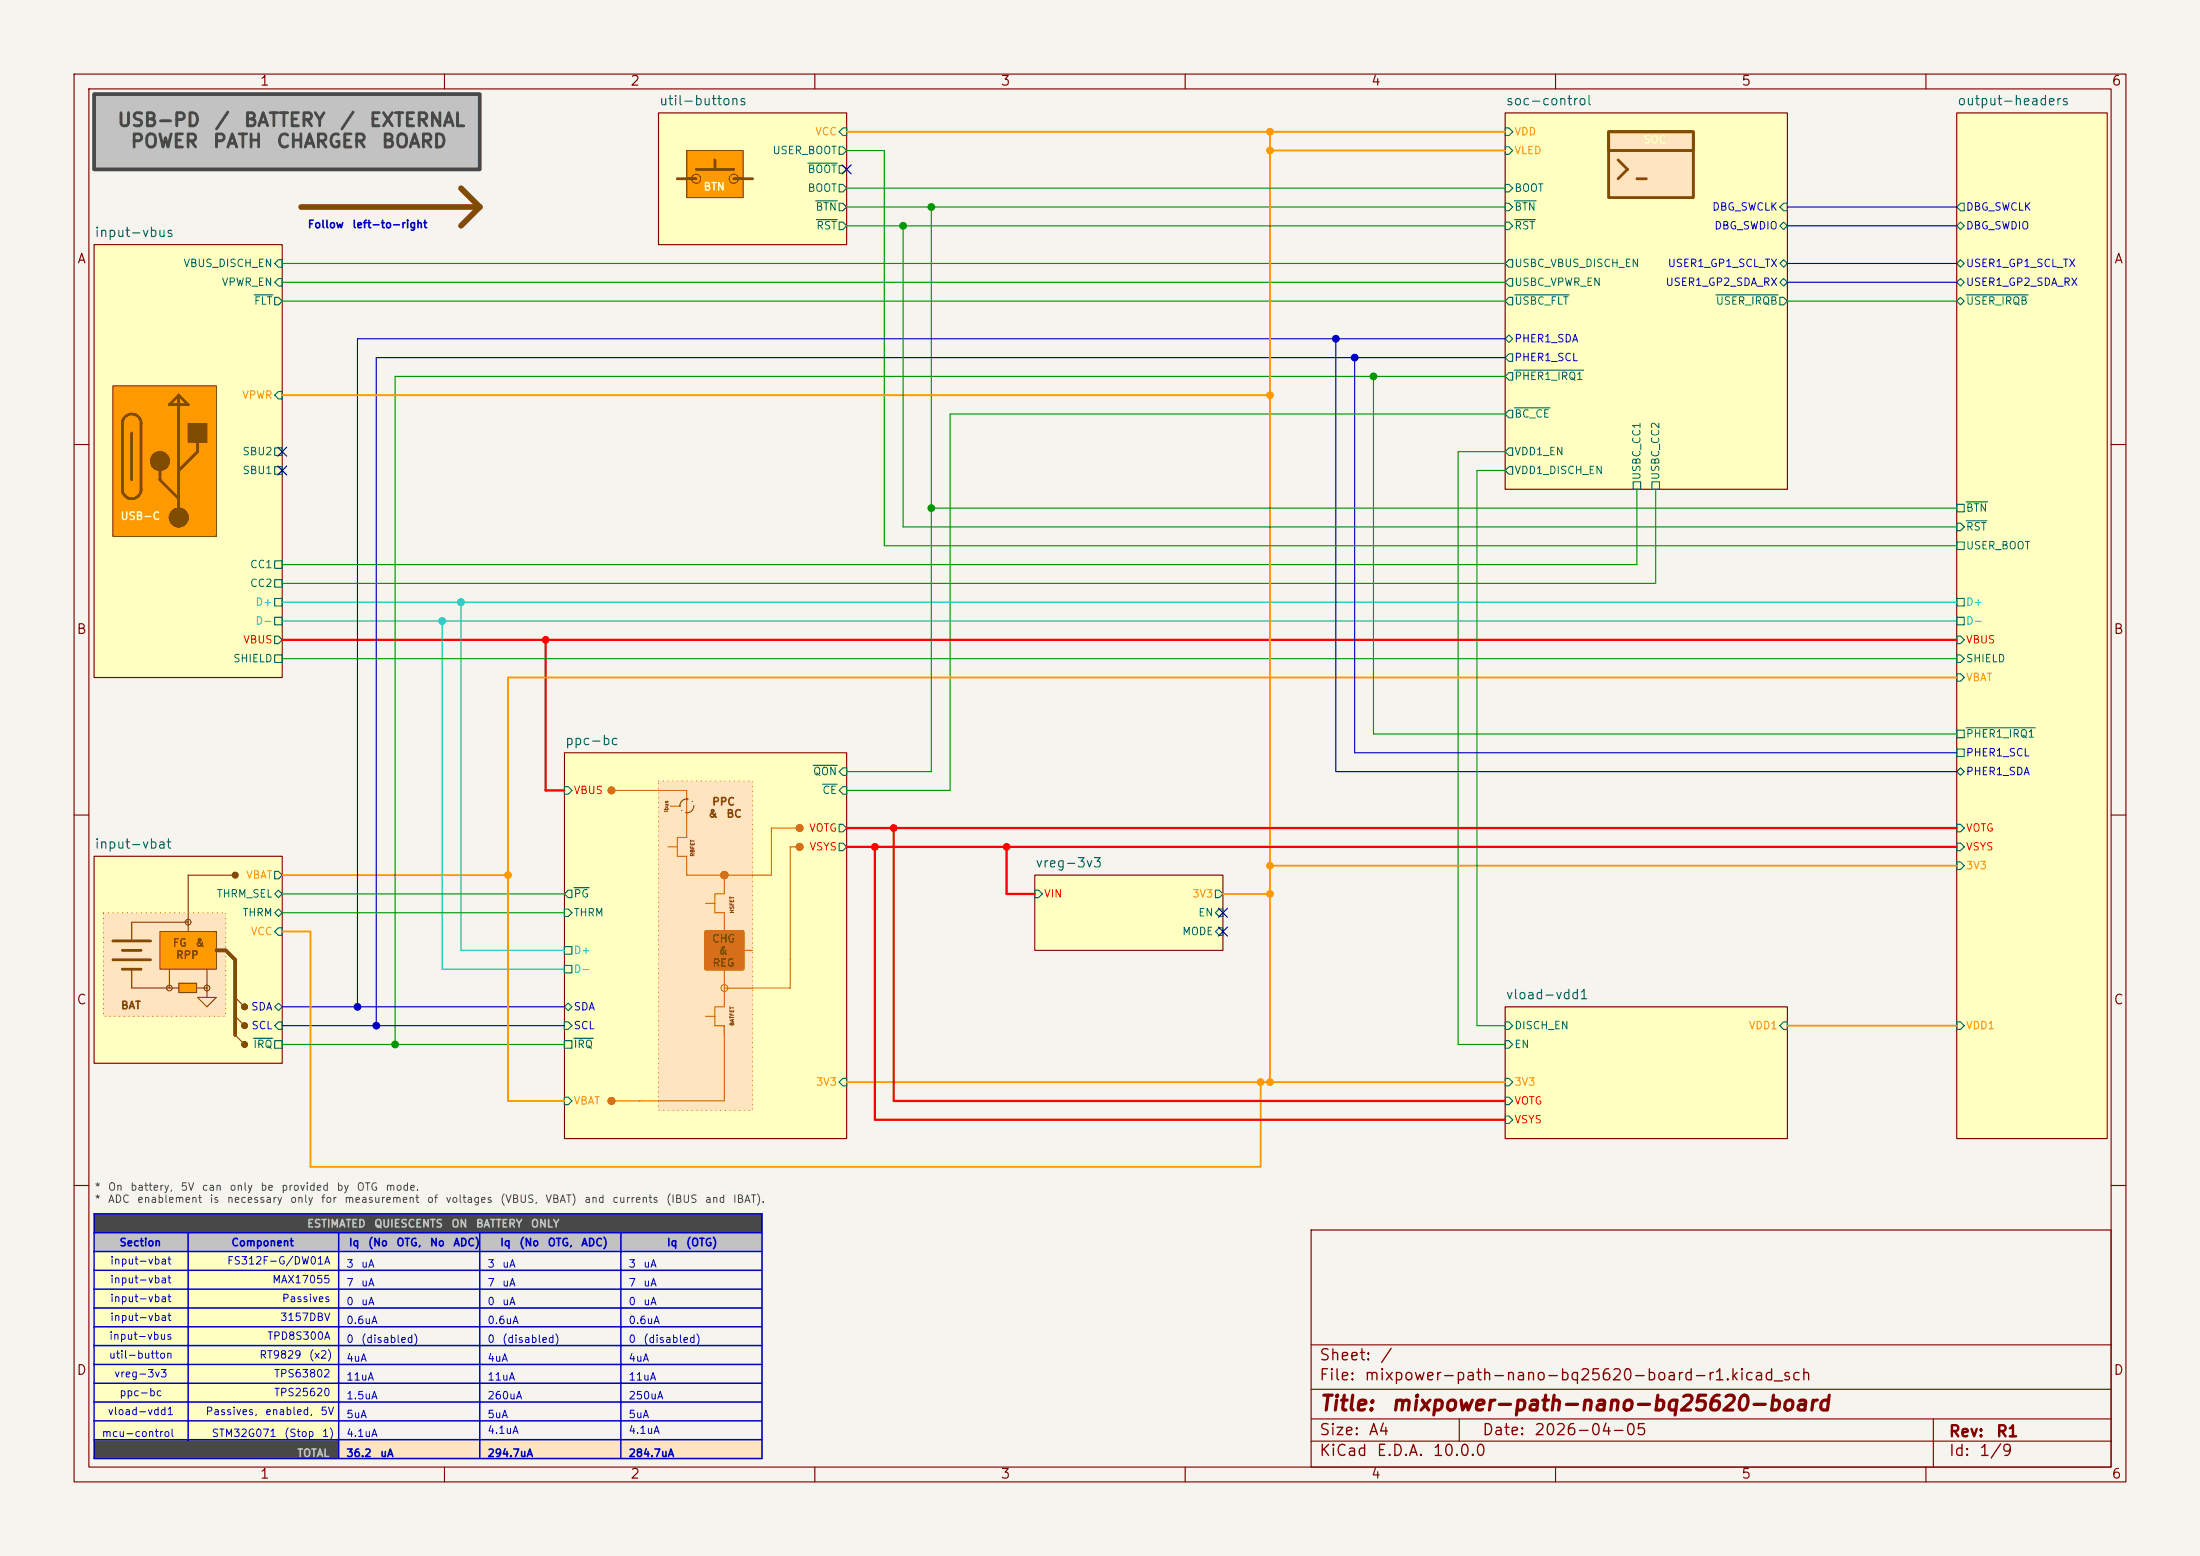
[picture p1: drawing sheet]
<svg xmlns="http://www.w3.org/2000/svg" width="297mm" height="210mm" viewBox="0 0 297 210" stroke-linecap="round" stroke-linejoin="round" font-family="sans-serif">
<path d="M0 0h297v210h-297z" fill="#f5f4ef" stroke="#f5f4ef" stroke-width=".14"/>
<g fill="none" stroke="#840000" stroke-width=".15">
<path d="M10 10h277v190h-277zM12 12h273v186h-273zM60 10v2M110 10v2M160 10v2M210 10v2M260 10v2M10 60h2M285 60h2M10 110h2M285 110h2M10 160h2"/>
<path d="M177 166h108v32h-108zM285 160h2M60 198v2M110 198v2M160 198v2M177 194.5h108M177 191.5h108M177 187.5h108M177 181.5h108M197 191.5v3M210 198v2M260 198v2"/>
<path d="M261 191.5v6.5"/>
</g>
<g fill="#ffffc2" stroke="#ffffc2" stroke-width=".14">
<path d="M12.7 33h25.4v58.4h-25.4z"/>
<path d="M76.2 101.6h38.1v52.1h-38.1z"/>
<path d="M139.7 118.1h25.4v10.2h-25.4z"/>
<path d="M203.2 135.9h38.1v17.8h-38.1z"/>
<path d="M203.2 15.2h38.1v50.8h-38.1z"/>
<path d="M264.2 15.2h20.3v138.5h-20.3z"/>
<path d="M88.9 15.2h25.4v17.8h-25.4z"/>
<path d="M12.7 115.6h25.4v27.9h-25.4z"/>
</g>
<path d="M12.7 163.8h90.2v2.6h-90.2z" fill="#484848"/>
<g fill="#c2c2c2">
<path d="M12.7 166.4h12.7v2.5h-12.7z"/>
<path d="M25.4 166.4h20.3v2.5h-20.3z"/>
<path d="M45.7 166.4h19.1v2.5h-19.1z"/>
<path d="M64.8 166.4h19v2.5h-19z"/>
<path d="M83.8 166.4h19.1v2.5h-19.1z"/>
</g>
<g fill="#ffffc2">
<path d="M12.7 168.9h12.7v2.6h-12.7z"/>
<path d="M25.4 168.9h20.3v2.6h-20.3z"/>
<path d="M12.7 171.5h12.7v2.5h-12.7z"/>
<path d="M25.4 171.5h20.3v2.5h-20.3z"/>
<path d="M12.7 174h12.7v2.5h-12.7z"/>
<path d="M25.4 174h20.3v2.5h-20.3z"/>
<path d="M12.7 176.5h12.7v2.6h-12.7z"/>
<path d="M25.4 176.5h20.3v2.6h-20.3z"/>
<path d="M12.7 179.1h12.7v2.5h-12.7z"/>
<path d="M25.4 179.1h20.3v2.5h-20.3z"/>
<path d="M12.7 181.6h12.7v2.6h-12.7z"/>
<path d="M25.4 181.6h20.3v2.6h-20.3z"/>
<path d="M12.7 184.2h12.7v2.5h-12.7z"/>
<path d="M25.4 184.2h20.3v2.5h-20.3z"/>
<path d="M12.7 186.7h12.7v2.5h-12.7z"/>
<path d="M25.4 186.7h20.3v2.5h-20.3z"/>
<path d="M12.7 189.2h12.7v2.6h-12.7z"/>
<path d="M25.4 189.2h20.3v2.6h-20.3z"/>
<path d="M12.7 191.8h12.7v2.5h-12.7z"/>
<path d="M25.4 191.8h20.3v2.5h-20.3z"/>
</g>
<path d="M12.7 194.3h33v2.6h-33z" fill="#484848"/>
<g fill="#ffe5bf">
<path d="M45.7 194.3h19.1v2.6h-19.1z"/>
<path d="M64.8 194.3h19v2.6h-19z"/>
<path d="M83.8 194.3h19.1v2.6h-19.1z"/>
</g>
<g fill="#804d00" stroke="#804d00" stroke-width=".14">
<circle cx="25.4" cy="124.5" r=".38"/>
<circle cx="27.9" cy="133.4" r=".38"/>
<circle cx="22.9" cy="133.4" r=".38"/>
</g>
<path d="M217.2 17.8h11.4v2.5h-11.4z" fill="#f90"/>
<path d="M217.2 17.8h11.4v8.9h-11.4z" fill="#ffe5bf"/>
<g fill="#c60" stroke="#c60" stroke-width=".14">
<circle cx="97.8" cy="133.4" r=".46"/>
<circle cx="82.6" cy="148.6" r=".46"/>
</g>
<circle cx="99.1" cy="24.1" r=".62" fill="#804d00" stroke="#804d00" stroke-width=".14"/>
<path d="M88.9 105.4h12.7v44.5h-12.7z" fill="#ffe5bf"/>
<path d="M95.2 125.7h5.1v5.1h-5.1z" fill="#dd8500"/>
<circle cx="33" cy="141" r=".38" fill="#804d00" stroke="#804d00" stroke-width=".14"/>
<path d="M14 123.2h16.5v14h-16.5z" fill="#ffe5bf"/>
<g fill="#804d00" stroke="#804d00" stroke-width=".14">
<circle cx="33" cy="138.4" r=".38"/>
<circle cx="33" cy="135.9" r=".38"/>
</g>
<g fill="#f90">
<path d="M21.6 125.7h7.6v5.1h-7.6z"/>
<path d="M24.1 132.7h2.4v1.3h-2.4z"/>
<path d="M15.2 52.1h14v20.3h-14z"/>
</g>
<g fill="#804d00" stroke="#804d00" stroke-width=".14">
<circle cx="21.6" cy="62.2" r="1.27"/>
<circle cx="24.1" cy="69.8" r="1.27"/>
</g>
<circle cx="82.6" cy="106.7" r=".46" fill="#c60" stroke="#c60" stroke-width=".14"/>
<path d="M25.4 57.2h2.5v2.5h-2.5z" fill="#804d00"/>
<path d="M12.7 12.7h52.1v10.2h-52.1z" fill="#c2c2c2"/>
<g fill="#c60" stroke="#c60" stroke-width=".14">
<circle cx="108" cy="114.3" r=".46"/>
<circle cx="108" cy="111.8" r=".46"/>
<circle cx="97.8" cy="118.1" r=".46"/>
<circle cx="97.8" cy="118.1" r=".49"/>
</g>
<g fill="#804d00" stroke="#804d00" stroke-width=".14">
<circle cx="94" cy="24.1" r=".62"/>
<circle cx="31.8" cy="118.1" r=".38"/>
</g>
<path d="M92.7 20.3h7.6v6.4h-7.6z" fill="#f90"/>
<path d="M88.9 15.2h25.4v17.8h-25.4zM203.2 15.2h38.1v50.8h-38.1zM264.2 15.2h20.3v138.5h-20.3zM12.7 33h25.4v58.4h-25.4zM12.7 115.6h25.4v27.9h-25.4zM76.2 101.6h38.1v52.1h-38.1zM139.7 118.1h25.4v10.2h-25.4zM203.2 135.9h38.1v17.8h-38.1z" fill="none" stroke="#840000" stroke-width=".15"/>
<g fill="none" stroke="#006464" stroke-width=".15">
<path d="M113.3 19.8h.5l.5 .5-.5 .5h-.5zM113.8 17.3h.5v1h-.5l-.5-.5zM203.2 19.8h.5l.5 .5-.5 .5h-.5zM203.2 17.3h.5l.5 .5-.5 .5h-.5zM34.3 39.8h2.5M37.6 35.1h.5v1h-.5l-.5-.5zM37.6 37.6h.5v1h-.5l-.5-.5zM109.1 22h3.9M110.1 27.1h2.9M110.2 29.6h2.8M113.3 24.9h.5l.5 .5-.5 .5h-.5zM113.3 22.4h.5l.5 .5-.5 .5h-.5z"/>
<path d="M113.3 27.4h.5l.5 .5-.5 .5h-.5zM113.3 30h.5l.5 .5-.5 .5h-.5zM203.2 24.9h.5l.5 .5-.5 .5h-.5zM203.2 27.4h.5l.5 .5-.5 .5h-.5zM203.2 30h.5l.5 .5-.5 .5h-.5zM203.7 35.1h.5v1h-.5l-.5-.5zM203.7 37.6h.5v1h-.5l-.5-.5zM204.5 39.8h7.3M204.5 27.1h2.9M204.5 29.6h2.8M231.7 39.8h8.3M240.3 30.5l.5-.5 .5 .5-.5 .5z"/>
<path d="M240.8 27.4h.5v1h-.5l-.5-.5zM240.8 35.1l.5 .5-.5 .5-.5-.5zM240.8 37.6l.5 .5-.5 .5-.5-.5zM264.7 27.4h.5v1h-.5l-.5-.5zM264.7 30l.5 .5-.5 .5-.5-.5zM264.7 35.1l.5 .5-.5 .5-.5-.5zM264.7 37.6l.5 .5-.5 .5-.5-.5zM265.4 39.8h8.4M37.1 40.1h.5l.5 .5-.5 .5h-.5zM37.6 52.8h.5v1h-.5l-.5-.5zM203.2 48.3l.5-.5h.5v1h-.5zM203.2 45.7l.5-.5 .5 .5-.5 .5z"/>
<path d="M203.7 55.4h.5v1h-.5l-.5-.5zM203.7 40.1h.5v1h-.5l-.5-.5zM203.7 50.3h.5v1h-.5l-.5-.5zM204.5 55h4.8M204.5 50h9.3M240.3 40.1h.5l.5 .5-.5 .5h-.5zM264.7 40.1l.5 .5-.5 .5-.5-.5zM37.1 75.7h1v1h-1zM37.1 78.2h1v1h-1zM37.1 63h1v1h-1zM37.1 60.5h1v1h-1zM203.7 63h.5v1h-.5l-.5-.5z"/>
<path d="M203.7 60.5h.5v1h-.5l-.5-.5zM220.5 65h1v1h-1zM223 65h1v1h-1zM264.2 73.2h1v1h-1zM264.2 68.1h1v1h-1zM264.2 70.6h.5l.5 .5-.5 .5h-.5zM265.4 67.7h2.9M265.4 70.3h2.8M37.1 80.8h1v1h-1zM37.1 83.3h1v1h-1zM37.1 88.4h1v1h-1zM37.1 85.9h.5l.5 .5-.5 .5h-.5z"/>
<path d="M264.2 80.8h1v1h-1zM264.2 83.3h1v1h-1zM264.2 88.4h.5l.5 .5-.5 .5h-.5zM264.2 90.9h.5l.5 .5-.5 .5h-.5zM264.2 85.9h.5l.5 .5-.5 .5h-.5zM264.2 98.6h1v1h-1zM265.4 98.2h9.4M37.1 117.6h.5l.5 .5-.5 .5h-.5zM76.2 106.2h.5l.5 .5-.5 .5h-.5zM77.5 119.8h2.1M109.8 103.3h3.2M111 105.8h2"/>
<path d="M113.3 111.3h.5l.5 .5-.5 .5h-.5zM113.3 113.8h.5l.5 .5-.5 .5h-.5zM113.8 106.2h.5v1h-.5l-.5-.5zM113.8 103.6h.5v1h-.5l-.5-.5zM264.2 116.3h.5l.5 .5-.5 .5h-.5zM264.2 101.1h1v1h-1zM264.2 111.3h.5l.5 .5-.5 .5h-.5zM264.2 113.8h.5l.5 .5-.5 .5h-.5zM264.7 103.6l.5 .5-.5 .5-.5-.5zM37.1 135.9l.5-.5 .5 .5-.5 .5zM37.1 123.2l.5-.5 .5 .5-.5 .5zM37.1 120.7l.5-.6 .5 .6-.5 .5z"/>
<path d="M37.1 125.7l.5-.5h.5v1h-.5zM37.6 137.9h.5v1h-.5l-.5-.5zM76.2 127.8h1v1h-1zM76.2 130.3h1v1h-1zM76.2 137.9h.5l.5 .5-.5 .5h-.5zM76.2 135.9l.5-.5 .5 .5-.5 .5zM76.2 122.7h.5l.5 .5-.5 .5h-.5zM76.7 120.1h.5v1.1h-.5l-.5-.5zM139.7 120.1h.5l.5 .6-.5 .5h-.5zM164.1 120.1h.5l.5 .6-.5 .5h-.5zM164.1 123.2l.5-.5h.5v1h-.5zM164.6 125.2h.5v1h-.5l-.5-.5z"/>
<path d="M203.2 137.9h.5l.5 .5-.5 .5h-.5zM240.8 137.9h.5v1h-.5l-.5-.5zM264.2 137.9h.5l.5 .5-.5 .5h-.5zM34.2 140.1h2.6M37.1 140.5h1v1h-1zM76.2 148.1h.5l.5 .5-.5 .5h-.5zM76.2 140.5h1v1h-1zM77.5 140.1h2.6M113.8 145.5h.5v1.1h-.5l-.5-.5zM203.2 145.5h.5l.5 .6-.5 .5h-.5zM203.2 140.5h.5l.5 .5-.5 .5h-.5zM203.2 148.1h.5l.5 .5-.5 .5h-.5z"/>
<path d="M203.2 150.6h.5l.5 .5-.5 .5h-.5z"/>
</g>
<g fill="none" stroke="#0000c2" stroke-width=".2">
<path d="M12.7 166.4h90.2M12.7 168.9h90.2M12.7 171.5h90.2M12.7 174h90.2M12.7 176.5h90.2M12.7 179.1h90.2M12.7 163.8h90.2v33.1h-90.2zM25.4 166.4v27.9M45.7 166.4v30.5M64.8 166.4v30.5M83.8 166.4v30.5M12.7 181.6h90.2"/>
<path d="M12.7 184.2h90.2M12.7 186.7h90.2M12.7 189.2h90.2M12.7 191.8h90.2M12.7 194.3h90.2"/>
</g>
<g fill="none" stroke="#804d00" stroke-width=".15">
<path d="M91.4 24.1h2.6M92.7 20.3h7.6v6.4h-7.6zM99.1 24.1h2.5M15.2 52.1h14v20.3h-14zM25.4 57.2h2.5v2.5h-2.5zM31.7 118.1h-6.3v7.6M17.8 130.8v2.6h6.3M21.6 125.7h7.6v5.1h-7.6zM22.9 130.8v2.6M24.1 132.7h2.4v1.3h-2.4zM25.4 124.5h-7.6v2.5M26.7 134.6h2.5l-1.3 1.3z"/>
<path d="M26.7 133.4h1.2M27.9 130.8v3.8M31.7 139.7l1.3 1.3M31.7 134.6l1.3 1.3M31.7 137.2l1.3 1.2"/>
<circle cx="94" cy="24.1" r=".62"/>
<circle cx="99.1" cy="24.1" r=".62"/>
<circle cx="21.6" cy="62.2" r="1.27"/>
<circle cx="24.1" cy="69.8" r="1.27"/>
<circle cx="31.8" cy="118.1" r=".38"/>
<circle cx="22.9" cy="133.4" r=".38"/>
<circle cx="25.4" cy="124.5" r=".38"/>
<circle cx="27.9" cy="133.4" r=".38"/>
<circle cx="33" cy="135.9" r=".38"/>
<circle cx="33" cy="138.4" r=".38"/>
<circle cx="33" cy="141" r=".38"/>
</g>
<g fill="none" stroke="#c60" stroke-width=".15">
<path d="M82.5 106.7h10.2v6.3h-1.3v2.6h1.3v2.5h11.4v-6.3h3.8M90.2 114.3h1.2M90.5 108.8h1.3M97.8 118.1v2.6h-1.3v2.5h1.3v2.5M107.9 114.3h-1.2v19.1h-8.9M95.2 137.2h1.3M95.2 121.9h1.3M97.8 130.8v5.1h-1.3v2.5h1.3v10.2h-15.3M100.3 128.3h1.3"/>
<circle cx="82.6" cy="106.7" r=".46"/>
<circle cx="97.8" cy="118.1" r=".49"/>
<circle cx="97.8" cy="118.1" r=".46"/>
<circle cx="108" cy="111.8" r=".46"/>
<circle cx="108" cy="114.3" r=".46"/>
<circle cx="97.8" cy="133.4" r=".46"/>
<circle cx="82.6" cy="148.6" r=".46"/>
</g>
<g fill="none" stroke="#804d00" stroke-width=".38">
<path d="M217.2 17.8h11.4v2.5h-11.4zM217.2 17.8h11.4v8.9h-11.4zM91.4 24.1h2.6M94 22.9h5.1M96.5 21.6v1.3M99.1 24.1h2.5M218.4 21.6l1.3 1.3-1.3 1.2M221 24.1h1.2M16.9 56.3a1.27 1.27 0 0 1 1.4-.3 1.27 1.27 0 0 1 .7 1.2v8.8a1.27 1.27 0 0 1-1.2 1.3 1.27 1.27 0 0 1-1.3-1.3v-8.8l.1-.6zM17.8 58.4v6.4M24.1 53.3v16.6M24.1 53.3l1.3 1.3h-2.5z"/>
<path d="M26.7 59.7v1.3l-2.6 2.5M21.6 62.2v2.6l2.5 2.5M15.2 129.5h5.1M15.2 127h5.1M16.5 130.8h2.5M16.5 128.3h2.5"/>
</g>
<path d="M29.2 128.3h1.3l1.2 1.2v10.2" fill="none" stroke="#804d00" stroke-width=".5"/>
<path d="M40.6 27.9h24.2M62.2 25.4l2.6 2.5M64.8 27.9l-2.6 2.6" fill="none" stroke="#804d00" stroke-width=".76"/>
<path d="M38.1 83.8h226.1M38.1 81.3h226.1M59.7 83.8v47h16.5M62.2 81.3v47h14" fill="none" stroke="#00c2c2" stroke-width=".15"/>
<path d="M38.1 86.4h226.1M73.7 86.4v20.3h2.5M114.3 111.8h149.9M114.3 114.3h149.9M118.1 114.3v36.8h85.1M120.6 111.8v36.8h82.6M135.9 114.3v6.4h3.8" fill="none" stroke="#f00" stroke-width=".3"/>
<path d="M114.3 17.8h88.9M171.4 17.8v128.3M171.4 20.3h31.8M38.1 53.3h133.3M264.2 91.4h-195.6v57.2h7.6M38.1 118.1h30.5M171.4 116.8h92.8M38.1 125.7h3.8v31.8h128.3v-11.4M165.1 120.7h6.3M241.3 138.4h22.9M114.3 146.1h88.9" fill="none" stroke="#f90" stroke-width=".25"/>
<path d="M241.3 30.5h22.9M241.3 38.1h22.9M241.3 27.9h22.9M241.3 35.6h22.9M180.3 45.7v58.4h83.9M182.9 48.3v53.3h81.3M203.2 45.7h-154.9v90.2M203.2 48.3h-152.4v90.1M38.1 138.4h38.1M38.1 135.9h38.1" fill="none" stroke="#0000c2" stroke-width=".15"/>
<g fill="none" stroke="#009600" stroke-width=".15">
<path d="M38.1 38.1h165.1M38.1 35.6h165.1M114.3 20.3h5.1v53.4h144.8M114.3 27.9h88.9M114.3 25.4h88.9M114.3 30.5h88.9M121.9 30.5v40.6h142.3M125.7 27.9v76.2h-11.4M38.1 40.6h165.1M185.4 50.8v48.3h78.8M203.2 50.8h-149.9v90.2M203.2 55.9h-74.9v50.8h-14"/>
<path d="M241.3 40.6h22.9M125.7 68.6h138.5M203.2 61h-6.4v80h6.4M203.2 63.5h-3.8v74.9h3.8M221 66v10.2h-182.9M223.5 66v12.7h-185.4M38.1 88.9h226.1M38.1 120.7h38.1M38.1 123.2h38.1M38.1 141h38.1"/>
</g>
<path d="M113.7 22.3l1.2 1.2M114.9 22.3l-1.2 1.2M37.5 60.4l1.2 1.2M37.5 62.9l1.2 1.2M38.7 60.4l-1.2 1.2M38.7 62.9l-1.2 1.2M164.5 125.1l1.2 1.2M164.5 122.6l1.2 1.2M165.7 125.1l-1.2 1.2M165.7 122.6l-1.2 1.2" fill="none" stroke="#000084" stroke-width=".15"/>
<path d="M88.9 105.4h12.7v44.5h-12.7z" fill="none" stroke="#dd8500" stroke-width=".15" stroke-dasharray="0 .6"/>
<path d="M95.2 125.7h5.1v5.1h-5.1z" fill="none" stroke="#c60" stroke-width=".38"/>
<path d="M14 123.2h16.5v14h-16.5z" fill="none" stroke="#c60" stroke-width=".15" stroke-dasharray="0 .6"/>
<path d="M12.7 12.7h52.1v10.2h-52.1z" fill="none" stroke="#484848" stroke-width=".51"/>
<circle cx="92.7" cy="108.8" r=".94" fill="none" stroke="#804d00" stroke-width=".15" stroke-dasharray="1.7 .6 0 .6"/>
<g fill="#f90" stroke="#f90" stroke-width=".14">
<circle cx="171.4" cy="53.3" r=".46"/>
<circle cx="171.4" cy="116.8" r=".46"/>
<circle cx="171.4" cy="120.7" r=".46"/>
<circle cx="171.4" cy="146.1" r=".46"/>
<circle cx="170.2" cy="146.1" r=".46"/>
<circle cx="171.4" cy="17.8" r=".46"/>
<circle cx="171.4" cy="20.3" r=".46"/>
<circle cx="68.6" cy="118.1" r=".46"/>
</g>
<g fill="#009600" stroke="#009600" stroke-width=".14">
<circle cx="125.7" cy="68.6" r=".46"/>
<circle cx="53.3" cy="141" r=".46"/>
<circle cx="185.4" cy="50.8" r=".46"/>
<circle cx="125.7" cy="27.9" r=".46"/>
<circle cx="121.9" cy="30.5" r=".46"/>
</g>
<g fill="#f00" stroke="#f00" stroke-width=".14">
<circle cx="120.6" cy="111.8" r=".46"/>
<circle cx="118.1" cy="114.3" r=".46"/>
<circle cx="135.9" cy="114.3" r=".46"/>
<circle cx="73.7" cy="86.4" r=".46"/>
</g>
<g fill="#0000c2" stroke="#0000c2" stroke-width=".14">
<circle cx="180.3" cy="45.7" r=".46"/>
<circle cx="182.9" cy="48.3" r=".46"/>
<circle cx="48.3" cy="135.9" r=".46"/>
<circle cx="50.8" cy="138.4" r=".46"/>
</g>
<g fill="#00c2c2" stroke="#00c2c2" stroke-width=".14">
<circle cx="59.7" cy="83.8" r=".46"/>
<circle cx="62.2" cy="81.3" r=".46"/>
</g>
<g font-size="2" fill="#840000">
<text x="178" y="190.9">Title:</text>
<text x="187.7" y="190.9">mixpower-path-nano-bq25620-board</text>
</g>
<g font-size="1.8" fill="#484848">
<text x="15.7" y="17.5">USB-PD</text>
<text x="28.9" y="17.5">/</text>
<text x="32.8" y="17.5">BATTERY</text>
<text x="45.8" y="17.5">/</text>
<text x="49.7" y="17.5">EXTERNAL</text>
<text x="17.5" y="20.4">POWER</text>
<text x="28.6" y="20.4">PATH</text>
<text x="37.2" y="20.4">CHARGER</text>
<text x="51.4" y="20.4">BOARD</text>
</g>
<g font-size="1.5" fill="#840000">
<text x="178" y="184">Sheet:</text>
<text x="186.2" y="184">/</text>
<text x="178" y="186.7">File:</text>
<text x="184.1" y="186.7">mixpower-path-nano-bq25620-board-r1.kicad_sch</text>
<text x="178" y="196.9">KiCad</text>
<text x="178" y="194.1">Size:</text>
<text x="184.7" y="194.1">A4</text>
<text x="185.7" y="196.9">E.D.A.</text>
<text x="193.3" y="196.9">10.0.0</text>
<text x="200" y="194.1">Date:</text>
<text x="207" y="194.1">2026-04-05</text>
<text x="263" y="194.3">Rev:</text>
<text x="263" y="196.9">Id:</text>
<text x="267.1" y="196.9">1/9</text>
<text x="269.4" y="194.3">R1</text>
</g>
<g font-size="1.3" fill="#840000">
<text x="35" y="11.9">1</text>
<text x="85" y="11.9">2</text>
<text x="135" y="11.9">3</text>
<text x="185" y="11.9">4</text>
<text x="235" y="11.9">5</text>
<text x="285" y="11.9">6</text>
<text x="10.3" y="35.9">A</text>
<text x="285.3" y="35.9">A</text>
<text x="10.3" y="85.9">B</text>
<text x="285.3" y="85.9">B</text>
<text x="10.3" y="135.9">C</text>
<text x="285.3" y="135.9">C</text>
<text x="10.3" y="185.9">D</text>
<text x="285.3" y="185.9">D</text>
<text x="35" y="199.9">1</text>
<text x="85" y="199.9">2</text>
<text x="135" y="199.9">3</text>
<text x="185" y="199.9">4</text>
<text x="235" y="199.9">5</text>
<text x="285" y="199.9">6</text>
</g>
<g font-size="1.3" fill="#006464">
<text x="88.9" y="14.5">util-buttons</text>
<text x="203.2" y="14.5">soc-control</text>
<text x="264.2" y="14.5">output-headers</text>
<text x="12.7" y="32.3">input-vbus</text>
<text x="76.2" y="100.9">ppc-bc</text>
<text x="12.7" y="114.9">input-vbat</text>
<text x="139.7" y="117.4">vreg-3v3</text>
<text x="203.2" y="135.2">vload-vdd1</text>
</g>
<g font-size="1" fill="#006464">
<text x="104.2" y="21.1">USER_BOOT</text>
<text x="109" y="23.6">BOOT</text>
<text x="109" y="26.1">BOOT</text>
<text x="110" y="28.7">BTN</text>
<text x="204.4" y="26.1">BOOT</text>
<text x="204.4" y="28.7">BTN</text>
<text x="110.1" y="31.2">RST</text>
<text x="204.4" y="31.2">RST</text>
<text x="24.7" y="36.3">VBUS_DISCH_EN</text>
<text x="29.9" y="38.8">VPWR_EN</text>
<text x="34.2" y="41.4">FLT</text>
<text x="204.4" y="36.3">USBC_VBUS_DISCH_EN</text>
<text x="204.4" y="41.4">USBC_FLT</text>
<text x="204.4" y="38.8">USBC_VPWR_EN</text>
<text x="231.6" y="41.4">USER_IRQB</text>
<text x="265.3" y="41.4">USER_IRQB</text>
<text x="204.4" y="51.5">PHER1_IRQ1</text>
<text x="204.4" y="56.6">BC_CE</text>
<text x="32.7" y="64.2">SBU1</text>
<text x="32.7" y="61.7">SBU2</text>
<text x="204.4" y="64.2">VDD1_DISCH_EN</text>
<text x="204.4" y="61.7">VDD1_EN</text>
<text x="221.7" y="64.9" transform="rotate(-90 221.7 64.9)">USBC_CC1</text>
<text x="224.3" y="64.9" transform="rotate(-90 224.3 64.9)">USBC_CC2</text>
<text x="265.3" y="69.3">BTN</text>
<text x="265.3" y="71.9">RST</text>
<text x="33.7" y="76.9">CC1</text>
<text x="265.3" y="74.4">USER_BOOT</text>
<text x="33.7" y="79.5">CC2</text>
<text x="31.4" y="89.6">SHIELD</text>
<text x="265.3" y="89.6">SHIELD</text>
<text x="265.3" y="99.8">PHER1_IRQ1</text>
<text x="109.7" y="104.9">QON</text>
<text x="110.9" y="107.4">CE</text>
<text x="29.2" y="121.4">THRM_SEL</text>
<text x="32.7" y="123.9">THRM</text>
<text x="77.4" y="123.9">THRM</text>
<text x="77.4" y="121.4">PG</text>
<text x="161.7" y="123.9">EN</text>
<text x="159.5" y="126.5">MODE</text>
<text x="34.1" y="141.7">IRQ</text>
<text x="77.4" y="141.7">IRQ</text>
<text x="204.4" y="139.2">DISCH_EN</text>
<text x="204.4" y="141.7">EN</text>
</g>
<g font-size="1" fill="#f90">
<text x="110" y="18.5">VCC</text>
<text x="204.4" y="21.1">VLED</text>
<text x="204.4" y="18.5">VDD</text>
<text x="32.6" y="54.1">VPWR</text>
<text x="265.3" y="92.2">VBAT</text>
<text x="33.1" y="118.8">VBAT</text>
<text x="265.3" y="117.6">3V3</text>
<text x="160.9" y="121.4">3V3</text>
<text x="33.8" y="126.5">VCC</text>
<text x="236" y="139.2">VDD1</text>
<text x="265.3" y="139.2">VDD1</text>
<text x="77.4" y="149.3">VBAT</text>
<text x="110.1" y="146.8">3V3</text>
<text x="204.4" y="146.8">3V3</text>
</g>
<g font-size="1" fill="#ffffc2">
<text x="94.9" y="26">BTN</text>
<text x="16.2" y="70.4">USB-C</text>
</g>
<g font-size="1" fill="#0000c2">
<text x="231.1" y="28.7">DBG_SWCLK</text>
<text x="265.3" y="28.7">DBG_SWCLK</text>
<text x="41.5" y="31">Follow</text>
<text x="47.5" y="31">left-to-right</text>
<text x="231.4" y="31.2">DBG_SWDIO</text>
<text x="265.3" y="31.2">DBG_SWDIO</text>
<text x="224.8" y="38.8">USER1_GP2_SDA_RX</text>
<text x="225.1" y="36.3">USER1_GP1_SCL_TX</text>
<text x="265.3" y="36.3">USER1_GP1_SCL_TX</text>
<text x="265.3" y="38.8">USER1_GP2_SDA_RX</text>
<text x="204.4" y="46.5">PHER1_SDA</text>
<text x="204.4" y="49">PHER1_SCL</text>
<text x="265.3" y="102.3">PHER1_SCL</text>
<text x="265.3" y="104.9">PHER1_SDA</text>
<text x="33.8" y="136.6">SDA</text>
<text x="77.4" y="136.6">SDA</text>
<text x="33.9" y="139.2">SCL</text>
<text x="77.4" y="139.2">SCL</text>
<text x="14.8" y="170.9">input-vbat</text>
<text x="14.8" y="173.5">input-vbat</text>
<text x="16" y="168.5">Section</text>
<text x="30.6" y="170.9">FS312F-G/DW01A</text>
<text x="31.1" y="168.5">Component</text>
<text x="36.7" y="173.5">MAX17055</text>
<text x="46.7" y="171.3">3</text>
<text x="46.7" y="173.9">7</text>
<text x="47" y="168.5">Iq</text>
<text x="48.7" y="171.3">uA</text>
<text x="48.7" y="173.9">uA</text>
<text x="49.6" y="168.5">(No</text>
<text x="53.4" y="168.5">OTG,</text>
<text x="58" y="168.5">No</text>
<text x="61.1" y="168.5">ADC)</text>
<text x="65.7" y="171.3">3</text>
<text x="65.7" y="173.9">7</text>
<text x="67.4" y="168.5">Iq</text>
<text x="67.7" y="171.3">uA</text>
<text x="67.7" y="173.9">uA</text>
<text x="70" y="168.5">(No</text>
<text x="73.9" y="168.5">OTG,</text>
<text x="78.4" y="168.5">ADC)</text>
<text x="84.8" y="171.3">3</text>
<text x="84.8" y="173.9">7</text>
<text x="86.8" y="171.3">uA</text>
<text x="86.8" y="173.9">uA</text>
<text x="89.9" y="168.5">Iq</text>
<text x="92.5" y="168.5">(OTG)</text>
<text x="14.8" y="176">input-vbat</text>
<text x="14.8" y="178.5">input-vbat</text>
<text x="37.7" y="178.5">3157DBV</text>
<text x="38" y="176">Passives</text>
<text x="46.7" y="176.4">0</text>
<text x="46.7" y="179">0.6uA</text>
<text x="48.7" y="176.4">uA</text>
<text x="65.7" y="176.4">0</text>
<text x="65.7" y="179">0.6uA</text>
<text x="67.7" y="176.4">uA</text>
<text x="84.8" y="176.4">0</text>
<text x="84.8" y="179">0.6uA</text>
<text x="86.8" y="176.4">uA</text>
<text x="14.6" y="183.6">util-button</text>
<text x="14.7" y="181.1">input-vbus</text>
<text x="34.9" y="183.6">RT9829</text>
<text x="36" y="181.1">TPD8S300A</text>
<text x="41.6" y="183.6">(x2)</text>
<text x="46.7" y="181.5">0</text>
<text x="46.7" y="184">4uA</text>
<text x="48.7" y="181.5">(disabled)</text>
<text x="65.7" y="181.5">0</text>
<text x="65.7" y="184">4uA</text>
<text x="67.7" y="181.5">(disabled)</text>
<text x="84.8" y="181.5">0</text>
<text x="84.8" y="184">4uA</text>
<text x="86.8" y="181.5">(disabled)</text>
<text x="14.5" y="191.2">vload-vdd1</text>
<text x="15.3" y="186.2">vreg-3v3</text>
<text x="16" y="188.7">ppc-bc</text>
<text x="27.7" y="191.2">Passives,</text>
<text x="35.7" y="191.2">enabled,</text>
<text x="36.9" y="186.2">TPS63802</text>
<text x="36.9" y="188.7">TPS25620</text>
<text x="43.2" y="191.2">5V</text>
<text x="46.7" y="186.6">11uA</text>
<text x="46.7" y="189.1">1.5uA</text>
<text x="46.7" y="191.7">5uA</text>
<text x="65.7" y="186.6">11uA</text>
<text x="65.7" y="189.1">260uA</text>
<text x="65.7" y="191.7">5uA</text>
<text x="84.8" y="186.6">11uA</text>
<text x="84.8" y="189.1">250uA</text>
<text x="84.8" y="191.7">5uA</text>
<text x="13.7" y="194.2">mcu-control</text>
<text x="28.5" y="194.2">STM32G071</text>
<text x="38.3" y="194.2">(Stop</text>
<text x="43.4" y="194.2">1)</text>
<text x="46.7" y="194.2">4.1uA</text>
<text x="46.7" y="196.9">36.2</text>
<text x="51.2" y="196.9">uA</text>
<text x="65.7" y="193.8">4.1uA</text>
<text x="65.7" y="196.9">294.7uA</text>
<text x="84.8" y="193.8">4.1uA</text>
<text x="84.8" y="196.9">284.7uA</text>
</g>
<g font-size="1" fill="#00c2c2">
<text x="34.4" y="82">D+</text>
<text x="265.3" y="82">D+</text>
<text x="34.4" y="84.6">D-</text>
<text x="265.3" y="84.6">D-</text>
<text x="77.4" y="129">D+</text>
<text x="77.4" y="131.5">D-</text>
</g>
<g font-size="1" fill="#f00">
<text x="32.8" y="87.1">VBUS</text>
<text x="265.3" y="87.1">VBUS</text>
<text x="77.4" y="107.4">VBUS</text>
<text x="109.2" y="112.5">VOTG</text>
<text x="265.3" y="112.5">VOTG</text>
<text x="109.2" y="115">VSYS</text>
<text x="265.3" y="115">VSYS</text>
<text x="140.9" y="121.4">VIN</text>
<text x="204.4" y="149.3">VOTG</text>
<text x="204.4" y="151.9">VSYS</text>
</g>
<g font-size="1" fill="#804d00">
<text x="95.6" y="110.6">&amp;</text>
<text x="96.1" y="109">PPC</text>
<text x="98" y="110.6">BC</text>
<text x="23.2" y="128">FG</text>
<text x="23.7" y="129.7">RPP</text>
<text x="26.3" y="128">&amp;</text>
<text x="96" y="127.5">CHG</text>
<text x="96.1" y="130.7">REG</text>
<text x="97" y="129.1">&amp;</text>
<text x="16.2" y="136.5">BAT</text>
</g>
<g font-size="1" fill="#484848">
<text x="12.7" y="161">*</text>
<text x="14.5" y="161">On</text>
<text x="17.5" y="161">battery,</text>
<text x="24.3" y="161">5V</text>
<text x="27.2" y="161">can</text>
<text x="30.9" y="161">only</text>
<text x="35.1" y="161">be</text>
<text x="37.9" y="161">provided</text>
<text x="45.4" y="161">by</text>
<text x="48.1" y="161">OTG</text>
<text x="52" y="161">mode.</text>
<text x="12.7" y="162.6">*</text>
<text x="14.5" y="162.6">ADC</text>
<text x="18.4" y="162.6">enablement</text>
<text x="28.2" y="162.6">is</text>
<text x="30.6" y="162.6">necessary</text>
<text x="39.1" y="162.6">only</text>
<text x="43.3" y="162.6">for</text>
<text x="46.4" y="162.6">measurement</text>
<text x="57.5" y="162.6">of</text>
<text x="60.1" y="162.6">voltages</text>
<text x="67.4" y="162.6">(VBUS,</text>
<text x="73.6" y="162.6">VBAT)</text>
<text x="78.8" y="162.6">and</text>
<text x="82.6" y="162.6">currents</text>
<text x="89.8" y="162.6">(IBUS</text>
<text x="95.1" y="162.6">and</text>
<text x="98.9" y="162.6">IBAT).</text>
</g>
<g font-size="1" fill="#c2c2c2">
<text x="41.4" y="165.9">ESTIMATED</text>
<text x="50.4" y="165.9">QUIESCENTS</text>
<text x="60.9" y="165.9">ON</text>
<text x="64.2" y="165.9">BATTERY</text>
<text x="71.6" y="165.9">ONLY</text>
<text x="40.1" y="196.9">TOTAL</text>
</g>
<g font-size=".5" fill="#804d00">
<text x="90.3" y="109.7" transform="rotate(-90 90.3 109.7)">Ibus</text>
<text x="93.9" y="115.7" transform="rotate(-90 93.9 115.7)">RBFET</text>
<text x="99.2" y="123.3" transform="rotate(-90 99.2 123.3)">HSFET</text>
<text x="99.2" y="138.5" transform="rotate(-90 99.2 138.5)">BATFET</text>
</g>
</svg>
